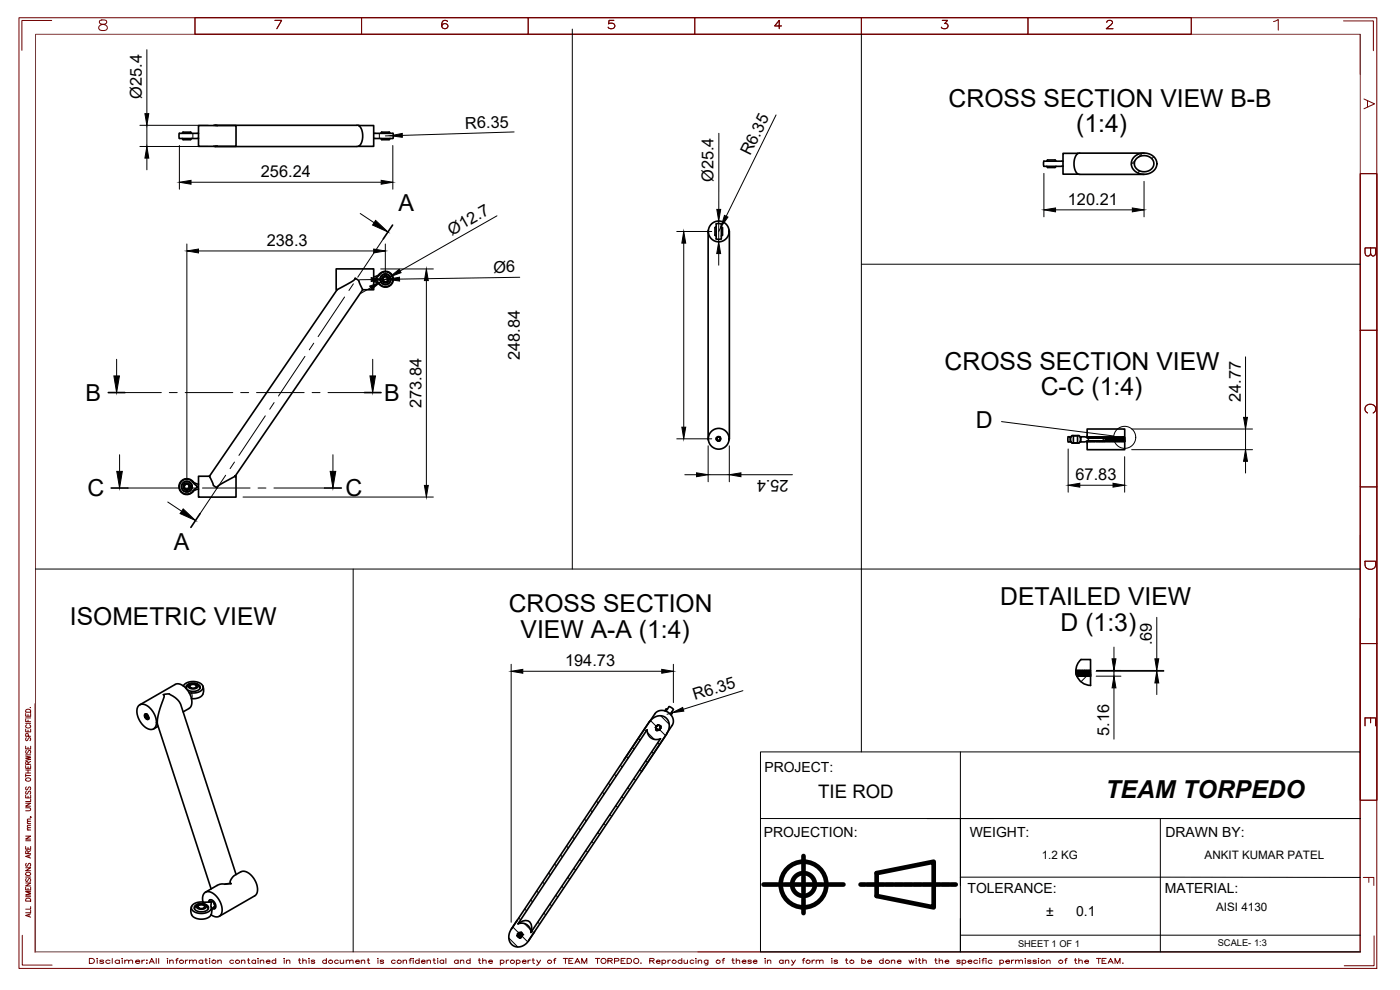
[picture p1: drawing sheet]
<svg xmlns="http://www.w3.org/2000/svg" width="420mm" height="297mm" viewBox="0 0 420 297" stroke-linecap="round" stroke-linejoin="round" font-family="sans-serif">
<!-- layer: 1 -->
<g fill="none" stroke="#720000" stroke-width=".3">
<path d="M5.7 5.3h407.5v285.3h-407.5zM15.5 6.1h-8.9v9M30 6.1l-.2 .6a2.21 2.21 0 0 0 1.9 .8 .85 .85 0 0 1 .5 .7 .85 .85 0 0 1-.4 .8 1.76 1.76 0 0 1-2.2-.4 1.08 1.08 0 0 1 1.1-1.2l1.1-.4 .2-.6a1.63 1.63 0 0 0-2-.3zM58.5 5.3h50v5h-50zM82.5 6.1h2l-1.4 2.5M108.5 5.3h50v5h-50M134.3 6.5a.96 .96 0 0 0-1.6 .1 1.36 1.36 0 0 0 .7 2 .8 .8 0 0 0 .9-.3 .8 .8 0 0 0 0-.9 1 1 0 0 0-1.7 .4M158.5 5.3h50v5h-50M184.2 6.1h-1.4l-.2 1.1a.98 .98 0 0 1 1.5-.1 .98 .98 0 0 1 0 1.4l-.4 .1a.93 .93 0 0 1-1.2-.5M208.5 5.3h50v5h-50M234.5 7.8h-2l1.4-1.7v2.5M258.5 5.3h50v5h-50"/>
<path d="M282.8 6.1h1.6l-.9 1a.8 .8 0 0 1 1 .7 .8 .8 0 0 1-.8 .8 .93 .93 0 0 1-1.2-.5M308.5 5.3h49v5h-49M332.1 6.7l.6-.6 .9 .1a.5 .5 0 0 1 .1 .9l-1.7 1.5h2M382.2 6.5l1.4-.6v3.1M403.2 6.3h9v8.9M408.2 10.3v12.1M408.2 52.1h5v47h-5zM408.2 99.1v47h5v-47M408.2 146.1v47h5v-47M408.2 160.6v125v-99.9M408.2 193.1v47h5v-47M7.7 218.8v.8h1.5v-.8"/>
<path d="M7.7 215.7v.8h1.5M7.7 214.1v.8h1.5v-.8M7.7 217h1.5M7.7 215.4h1.5M7.8 213a.81 .81 0 0 1 .9-.2 .81 .81 0 0 1 .5 .9h-1.5zM8.1 217.5a.49 .49 0 0 0-.4 .6 .49 .49 0 0 0 .6 .3h.3a.49 .49 0 0 0 .6-.3 .49 .49 0 0 0-.4-.6M8.4 214.4v.5M8.4 216v.5M8.4 219.1v.5M9.1 212.3h.1M10.5 211.2v74.5M7.7 238.6v.8h1.5v-.8"/>
<path d="M7.7 229.7v.8h1.5v-.8M7.7 226.9l1.5 .3-1.5 .3 1.5 .3-1.5 .3M7.7 223.9v.8h1.5v-.8M7.7 232.7h1.5M7.7 232.2v.9M7.7 231.9h1.5M7.7 231h1.5M7.7 226.5h1.5M7.8 233.6a.74 .74 0 0 1 .9-.3 .74 .74 0 0 1 .4 .8 .74 .74 0 0 1-.8 .3 .74 .74 0 0 1-.5-.8zM7.9 237.4l-.2 .3 .2 .6 .4-.2 .5-.7 .4 .3-.2 .6M7.9 236.1l-.2 .3 .2 .6 .4-.1 .3-.7 .4-.1 .2 .3-.2 .6M7.9 225.2l-.2 .3 .2 .5 .4-.1 .3-.7 .5 .1-.1 .7"/>
<path d="M7.9 221.3l-.2 .4 .2 .5 .4-.1 .5-.8 .4 .4-.2 .5M8.4 229.3l-.1-.7-.5-.1-.1 .8h1.5M8.4 224.2v.5M8.4 230v.5M8.4 231v.9M8.4 238.9v.5M8.5 220.9l-.1-.7h-.6l-.1 .7h1.5M9.2 239.7v.8h-1.5M9.2 228.4l-.8 .5M7.7 254v.8h1.5v-.8M7.7 250.9h1.5l-1.5 .9h1.5M7.7 242.4h1.1l.4 .4-.2 .4-1.3 .1"/>
<path d="M7.7 241h1.5l-1.5 .9h1.5M7.7 252.3h1.5M7.9 259l-.2 .4 .2 .5 .4-.1 .3-.7 .4-.1 .2 .4-.2 .5M8.2 249h1M8.2 247.1h1M8.4 256.1l-.1-.7-.5-.1-.1 .8h1.5M8.4 254.3v.5M8.7 256.6v.7M9.1 245.1l.4 .1M9.2 256.4l-1.5 .5 1.5 .6M9.2 248.3l-.9 .1-.1 .3 .3 .3M9.2 247.6l-.9 .1-.1 .3 .3 .3"/>
<path d="M9.2 246.4l-.9 .1-.1 .3 .3 .3M9.2 245.7l-.9 .1-.1 .3 .3 .3M9.2 255.2l-.8 .5M7.7 266.2v.8h1.5v-.8M7.7 264.9h1.5l-1.5 .9h1.5M7.7 260.4h1.5l-1.5 .9h1.5M7.7 269h1.5M7.7 263.2h1.5M7.8 269.7a.81 .81 0 0 1 .9-.2 .81 .81 0 0 1 .5 .9h-1.5zM7.8 262a.75 .75 0 0 1 .9-.3 .75 .75 0 0 1 .4 .8 .75 .75 0 0 1-.9 .3 .75 .75 0 0 1-.4-.8zM7.9 263.6l-.2 .3 .2 .6 .4-.1 .5-.8 .4 .3-.2 .6M8.4 266.5v.5"/>
<path d="M8.7 274.4v.6M9.2 274.2l-1.5 .5 1.5 .5M9.2 273.1v.8h-1.5M9.2 272v.8h-1.5M9.2 267.5h-1.5l1.5 .5-1.5 .5h1.5M6.7 280.6v9h8.9M46.9 287.6v1.5M47.6 287.6v1.5M50.2 287.6h.2zM50.3 288.1v1M50.9 288.3l.5-.2h.5l.1 1M50.9 288.1v1"/>
<path d="M52.7 288.1h.7M53.5 287.6l-.5 .3v1.2M55.6 288.1v1M56.4 288.1h-.5l-.3 .4M56.9 288.3l.5-.2h.4l.1 1M56.9 288.1v1M57.9 288.3l.5-.2h.5l.1 1M60.8 288.3a.6 .6 0 0 0-.9-.2 .6 .6 0 0 0 0 .9 .6 .6 0 0 0 .9-.1M60.8 288.1v1M61.5 288.1h.7M61.8 287.6v1.2l.5 .3M62.8 287.6h.2z"/>
<path d="M62.9 288.1v1M65.4 288.3l.4-.2h.5l.1 1M65.4 288.1v1M70.1 288.3a.56 .56 0 0 0-.9-.2 .56 .56 0 0 0 0 .9l.9-.1M72.5 288.3l.4-.2h.5l.1 1M72.5 288.1v1M74.3 288.1h.6M74.5 287.6v1.2l.5 .3M76.7 288.3a.56 .56 0 0 0-.8-.2 .56 .56 0 0 0 0 .9l.8-.1M76.7 288.1v1M77.4 287.6h.2zM77.5 288.1v1"/>
<path d="M78.1 288.3l.5-.2h.5l.1 1M78.1 288.1v1M79.9 288.5h1.1a.56 .56 0 0 0-.7-.5 .56 .56 0 0 0-.3 .8 .56 .56 0 0 0 .9 .2l.1-.1M82.8 288.3a.56 .56 0 0 0-.9-.2 .56 .56 0 0 0 0 .9l.9-.1M82.8 287.6v1.5M85.2 287.6h.2zM85.3 288.1v1M86 288.3l.4-.2h.5l.1 1M86 288.1v1M89.5 288.1h.7M89.8 287.6v1.2l.5 .3M90.9 288.3l.4-.2h.5l.1 1"/>
<path d="M90.9 287.6v1.5M92.7 287.6h.1zM92.8 288.1v1M94.5 288.3l-.4-.2h-.6v.3l.9 .2 .1 .3-.4 .2-.7-.2M97.9 288.3a.56 .56 0 0 0-.8-.2 .56 .56 0 0 0 0 .9l.8-.1M97.9 287.6v1.5M101.5 288.3a.56 .56 0 0 0-.8-.2 .56 .56 0 0 0 0 .9l.8-.1M102.1 288.1l.1 .9 .5 .1 .4-.3M103.1 288.1v1M103.9 288.3l.5-.2h.4l.1 1M103.9 288.1v1M104.9 288.3l.5-.2h.5l.1 1"/>
<path d="M106.7 288.5h1.2a.56 .56 0 0 0-.8-.5 .56 .56 0 0 0-.3 .9 .56 .56 0 0 0 .9 .1l.2-.1M108.4 288.3l.5-.2h.5l.1 1M108.4 288.1v1M110.2 288.1h.7M110.5 287.6v1.2l.5 .3M113.3 287.6h.2zM113.4 288.1v1M115.1 288.3l-.3-.2h-.6v.3l.8 .2 .1 .3-.3 .2-.7-.2M118.6 288.3a.56 .56 0 0 0-.8-.2 .56 .56 0 0 0 0 .9l.8-.1M121 288.3l.5-.2h.4l.1 1M121 288.1v1M122.8 288.1h.6"/>
<path d="M123.5 287.6l-.4 .3v1.2M123.9 287.6h.2zM124 288.1v1M125.8 288.3a.56 .56 0 0 0-.9-.2 .56 .56 0 0 0 0 .9l.9-.1M125.8 287.6v1.5M126.5 288.5h1.1a.56 .56 0 0 0-.7-.5 .56 .56 0 0 0-.3 .8 .56 .56 0 0 0 .8 .2l.2-.1M128.2 288.3l.4-.2h.5l.1 1M128.2 288.1v1M130 288.1h.6M130.2 287.6v1.2l.5 .3M131.3 287.6h.2zM131.4 288.1v1"/>
<path d="M133.2 288.3a.6 .6 0 0 0-1-.2 .6 .6 0 0 0 0 .9 .6 .6 0 0 0 1-.1M133.2 288.1v1M133.8 287.6v1.5M137.5 288.3a.56 .56 0 0 0-.8-.2 .56 .56 0 0 0 0 .9l.8-.1M137.5 288.1v1M138.2 288.3l.4-.2h.5l.1 1M138.2 288.1v1M141.1 288.3a.56 .56 0 0 0-.9-.2 .56 .56 0 0 0 0 .9l.9-.1M141.1 287.6v1.5M143.5 288.1h.7M143.8 287.6v1.2l.5 .3M144.9 288.3l.4-.2h.5l.1 1"/>
<path d="M144.9 287.6v1.5M146.7 288.5h1.1a.56 .56 0 0 0-.7-.5 .56 .56 0 0 0-.3 .8 .56 .56 0 0 0 .8 .2l.2-.1M150.2 288.3a.56 .56 0 0 1 .8-.2 .56 .56 0 0 1 0 .9l-.8-.1M150.2 288.1v1.5M151.9 288.1v1M152.7 288.1h-.5l-.3 .4M155 288.3a.56 .56 0 0 1 .8-.2 .56 .56 0 0 1 0 .9l-.8-.1M155 288.1v1.5M156.8 288.5h1.1a.56 .56 0 0 0-.7-.5 .56 .56 0 0 0-.3 .8 .56 .56 0 0 0 .8 .2l.2-.1M158.5 288.1v1M159.2 288.1h-.5l-.2 .4M159.7 288.1h.6"/>
<path d="M160 287.6v1.2l.4 .3M161.1 288.1l.6 1 .5-1M161.7 289.1l-.4 .5h-.3M166.1 288.1h.7M166.9 287.6l-.5 .3v1.2M169 287.6h1.4M169.7 287.6v1.5M170.7 288.3h.8M172 287.6h-1.3v1.5h1.3M172.5 289.1l.8-1.5 .7 1.5M172.8 288.6h1M174.6 289.1v-1.5l.8 1.5 .7-1.5v1.5"/>
<path d="M178.7 287.6h1.3M179.3 287.6v1.5M182.4 288.3l1.2-.1 .2-.3-.5-.3h-.9v1.5M183.1 288.3l.7 .8M184.4 288.3h1.2l.1-.4-.4-.3h-.9v1.5M186.4 288.3h.8M187.6 287.6h-1.2v1.5h1.2M188.2 287.6h.7a.75 .75 0 0 1 .6 .7 .75 .75 0 0 1-.6 .8h-.7zM192.4 288.9v.1M195 288.3l1.1-.1 .2-.3-.5-.3h-.8v1.5M195.7 288.3l.6 .8M197 288.5h1.1a.56 .56 0 0 0-.7-.5 .56 .56 0 0 0-.3 .8 .56 .56 0 0 0 .8 .2l.2-.1"/>
<path d="M198.7 288.3a.56 .56 0 0 1 .8-.2 .56 .56 0 0 1 0 .9l-.8-.1M198.7 288.1v1.5M200.5 288.1v1M201.2 288.1h-.4l-.3 .4M204.6 288.3a.56 .56 0 0 0-.8-.2 .56 .56 0 0 0 0 .9l.8-.1M204.6 287.6v1.5M205.3 288.1l.1 .9 .5 .1 .4-.3M206.3 288.1v1M208.2 288.3a.56 .56 0 0 0-.8-.2 .56 .56 0 0 0 0 .9l.8-.1M208.8 287.6h.2zM208.9 288.1v1M209.4 285.6h198.8"/>
<path d="M209.5 288.3l.5-.2h.5l.1 1M209.5 288.1v1M212.5 288.1l-.1 1.3-.8 .1M212.5 288.3a.6 .6 0 0 0-1-.2 .6 .6 0 0 0 0 .9 .6 .6 0 0 0 1-.1M216.7 288.1h.7M217.5 287.6l-.5 .3v1.2M219.6 288.1h.7M219.9 287.6v1.2l.5 .3M221 288.3l.4-.2h.5l.1 1M221 287.6v1.5M222.7 288.5h1.2a.56 .56 0 0 0-.7-.5 .56 .56 0 0 0-.4 .8 .56 .56 0 0 0 .9 .2l.2-.1M225.5 288.3l-.4-.2h-.6v.3l.9 .2 .1 .3-.4 .2-.6-.2"/>
<path d="M226.1 288.5h1.1a.56 .56 0 0 0-.7-.5 .56 .56 0 0 0-.3 .8 .56 .56 0 0 0 .8 .2l.2-.1M229.6 287.6h.1zM229.6 288.1v1M230.3 288.3l.5-.2h.4l.1 1M230.3 288.1v1M235 288.3a.6 .6 0 0 0-.9-.2 .6 .6 0 0 0 0 .9 .6 .6 0 0 0 .9-.1M235 288.1v1M235.7 288.3l.5-.2h.4l.1 1M235.7 288.1v1M237.6 288.1l.5 1 .6-1M238.1 289.1l-.3 .5h-.3M240.8 288.1h.6"/>
<path d="M241.5 287.6l-.4 .3v1.2M243.7 288.1v1M244.5 288.1h-.5l-.3 .4M244.9 288.3l.5-.2h.5l.1 1M244.9 288.1v1M246 288.3l.4-.2h.5l.1 1M249.6 287.6h.2zM249.7 288.1v1M251.4 288.3l-.4-.2h-.6v.3l.9 .2 .1 .3-.4 .2-.7-.2M253.7 288.1h.7M254 287.6v1.2l.5 .3M258.6 288.3a.56 .56 0 0 1 .9-.2 .56 .56 0 0 1 0 .9l-.9-.1"/>
<path d="M258.6 287.6v1.5M260.4 288.5h1.2a.56 .56 0 0 0-.8-.5 .56 .56 0 0 0-.3 .8 .56 .56 0 0 0 .9 .2l.2-.1M265 288.3a.56 .56 0 0 0-.8-.2 .56 .56 0 0 0 0 .9l.8-.1M265 287.6v1.5M267.5 288.3l.5-.2h.4l.1 1M267.5 288.1v1M269.3 288.5h1.1a.56 .56 0 0 0-.7-.5 .56 .56 0 0 0-.3 .8 .56 .56 0 0 0 .8 .2l.2-.1M272.8 288.1l.4 1 .3-1 .4 1 .4-1M274.9 287.6h.2zM275 288.1v1M275.6 288.1h.7M275.9 287.6v1.2l.5 .3"/>
<path d="M276.9 288.3l.5-.2h.5l.1 1M276.9 287.6v1.5M280.5 288.1h.7M280.8 287.6v1.2l.5 .3M281.9 288.3l.4-.2h.5l.1 1M281.9 287.6v1.5M283.6 288.5h1.2a.56 .56 0 0 0-.8-.5 .56 .56 0 0 0-.3 .8 .56 .56 0 0 0 .9 .2l.2-.1M288.2 288.3l-.4-.2h-.6v.3l.9 .2 .1 .3-.4 .2-.7-.2M288.7 288.3a.56 .56 0 0 1 .9-.2 .56 .56 0 0 1 0 .9l-.9-.1M288.7 288.1v1.5M290.5 288.5h1.2a.56 .56 0 0 0-.8-.5 .56 .56 0 0 0-.3 .8 .56 .56 0 0 0 .9 .2l.2-.1M293.4 288.3a.56 .56 0 0 0-.9-.2 .56 .56 0 0 0 0 .9l.9-.1"/>
<path d="M293.9 287.6h.2zM294 288.1v1M294.7 288.1h.6M295.4 287.6l-.4 .3v1.2M295.8 287.6h.2zM295.9 288.1v1M297.7 288.3a.56 .56 0 0 0-.8-.2 .56 .56 0 0 0 0 .9l.8-.1M300.1 288.3a.56 .56 0 0 1 .8-.2 .56 .56 0 0 1 0 .9l-.8-.1M300.1 288.1v1.5M301.9 288.5h1.1a.56 .56 0 0 0-.7-.5 .56 .56 0 0 0-.3 .8 .56 .56 0 0 0 .8 .2l.2-.1M303.6 288.1v1M304.3 288.1h-.5l-.2 .4"/>
<path d="M304.8 288.3l.5-.2h.4l.1 1M304.8 288.1v1M305.8 288.3l.5-.2h.5l.1 1M307.6 287.6h.2zM307.7 288.1v1M309.4 288.3l-.4-.2h-.5v.3l.8 .2 .1 .3-.4 .2-.6-.2M311 288.3l-.4-.2h-.5v.3l.8 .2 .1 .3-.4 .2-.6-.2M311.6 287.6h.2zM311.7 288.1v1M314.1 288.3l.5-.2h.5l.1 1M314.1 288.1v1M319.5 288.1h.7"/>
<path d="M320.3 287.6l-.5 .3v1.2M322.4 288.1h.7M322.7 287.6v1.2l.5 .3M323.8 288.3l.4-.2h.5l.1 1M323.8 287.6v1.5M325.6 288.5h1.1a.56 .56 0 0 0-.7-.5 .56 .56 0 0 0-.3 .8 .56 .56 0 0 0 .8 .2l.2-.1M329.1 287.6h1.3M329.7 287.6v1.5M330.8 288.3h.7M332 287.6h-1.2v1.5h1.2M332.5 289.1l.8-1.5 .8 1.5M332.8 288.6h1"/>
<path d="M334.6 289.1v-1.5l.8 1.5 .7-1.5v1.5M337 288.9l.1 .1M412.4 280.8v9h-9"/>
<circle cx="54.5" cy="288.6" r=".57"/>
<circle cx="64.2" cy="288.6" r=".57"/>
<circle cx="71.3" cy="288.6" r=".57"/>
<circle cx="99.2" cy="288.6" r=".57"/>
<circle cx="119.8" cy="288.6" r=".57"/>
<circle cx="153.8" cy="288.6" r=".57"/>
<circle cx="164.9" cy="288.6" r=".57"/>
<circle cx="181.1" cy="288.3" r=".77"/>
<circle cx="190.9" cy="288.3" r=".77"/>
<circle cx="202.3" cy="288.6" r=".57"/>
<circle cx="215.5" cy="288.6" r=".57"/>
<circle cx="242.5" cy="288.6" r=".57"/>
<circle cx="255.7" cy="288.6" r=".57"/>
<circle cx="266.3" cy="288.6" r=".57"/>
<circle cx="313" cy="288.6" r=".57"/>
<circle cx="318.3" cy="288.6" r=".57"/>
</g>
<path d="M10.7 10.3h397.5v275.3h-397.5z" fill="none" stroke="#723939" stroke-width=".3"/>
<!-- layer: PDF_Section Lines -->
<path d="M112.7 66.1l3.7 3.5-4.6-2.1zM34.2 112.8h1.6l-.8 5zM111 112.8h1.7l-.8 5zM35 141.4h1.7l-.8 5zM55 152.7l3.7 3.5-4.7-2.1zM99.1 141.4h1.7l-.9 5z" fill="#000" stroke="#000" stroke-width=".3"/>
<!-- layer: PDF_FD_Dimensions -->
<g fill="#000" stroke="#000" stroke-width=".3">
<path d="M43.5 34.1h1.2l-.6 3.5zM44.1 43.9l.6 3.5h-1.2zM53.8 54.7l3.5-.6v1.2zM114.4 54.1l3.5 .6-3.5 .6zM117.2 40.7l3.5-.7v1.2zM56.1 75.3l3.5-.6v1.2zM112.2 74.7l3.4 .6-3.4 .6zM205.2 69.5l.6 3.4h-1.2zM215.7 72.6l.6 3.5h-1.2zM215.1 62.8h1.2l-.6 3.5zM217.4 64.6l1.1 .5-2.1 2.9zM313.3 63l3.5-.6v1.2z"/>
<path d="M339.8 62.4l3.5 .6-3.5 .6zM110.9 85.8l3.4-1.2-2.8 2.2zM111.4 83.3l3.5 .5-3.5 .7zM117 83l2.8-2.2 .6 1zM116.4 83.8l3.5-.6v1.1zM128 80.7l.5 3.5h-1.1zM204.6 128.2h1.2l-.6 3.5zM373.8 134.9l.6 3.5h-1.2zM373.2 125.2h1.2l-.6 3.5zM127.4 145.6h1.1l-.5 3.5zM209 141.9l3.5 .5-3.5 .6zM218.9 142.4l3.5-.5v1.1z"/>
<path d="M320.6 145.6l3.5-.6v1.2zM334 145l3.5 .6-3.5 .6zM333.7 197.7h1.2l-.6 3.5zM346.6 197.7h1.2l-.6 3.5zM153.4 201.4l3.5-.6v1.2zM198.6 200.8l3.5 .6-3.5 .6zM201.7 213.9l3.2-1.6 .3 1.1zM334.3 202.9l.6 3.5h-1.2zM347.2 201.4l.6 3.5h-1.2z"/>
</g>
<!-- layer: PDF_Visible -->
<g fill="none" stroke="#000" stroke-width=".5">
<path d="M57.5 40a2.46 2.46 0 0 0-2.2-.3h-.4l-.2 .3M59.6 37.7h11.2v6.2h-11.2zM64.1 37.6l1 .1M64.6 37.6h43.1M107.6 37.7h4.6v6.2h-4.6M107.7 37.7l.6 .6 .4 1 .1 1.9-.5 2.1-.6 .6h-.5M117.1 40a2.55 2.55 0 0 0-2.2-.3h-.4l-.2 .3M54.7 41.5l.2 .4M54.9 41.9h2.3M57.5 41.5l-.3 .4M59.6 40h-5.6a1.19 1.19 0 0 0 0 1.6h5.2M59.6 41.5h-.4"/>
<path d="M64.6 44h42.5M65.1 43.9h-1M112.2 40h4.7a.79 .79 0 0 1 1.1 .1 .79 .79 0 0 1 0 1l-.1 .5-5.7-.1M114.3 41.5l.2 .4M114.5 41.9h2.3M117.1 41.5l-.3 .4M313.3 48.4h5.3M313.3 48.3v1.6l5.8-.1M314.1 49.9a1.91 1.91 0 0 0 2 .4h.5M316.6 48h-1.1a1.13 1.13 0 0 0-1.4 .3M316.7 48l.2 .3M316.9 49.9l-.2 .3"/>
<path d="M318.7 48.4h.3M323.5 46l-.6 .6-.4 1.1-.2 1.9 .5 1.8 .7 .8 19.8 .1M323.6 46h-4.6v6.3h4.6M340.4 47.1l1-.7 1.3-.4h1.3l1.4 .4 1 .7 .6 1.1 .2 1.1-.3 1.1-.9 1-1.4 .7-1.5 .2-1.7-.5-1.3-1-.5-1.2 .1-1.4zM341 47.7l.8-.7 1-.3 2 .3 .7 .5 .6 .8 .2 .8-.2 1-.8 .8-1.1 .5-1.3 .1-.9-.3-.9-.6-.6-1v-1zM343.3 45.9l-19.8 .1M212.5 69.5v62.2M212.6 69.1v.7M214.5 70.6l.4 .2M214.6 68.3v2.3M214.9 68l-.4 .3M214.9 71.7h1.6"/>
<path d="M214.9 67.2h1.6M214.9 67.2v4.5M216.5 68l.3 .3M216.5 67.2v4.5M216.8 70.6l-.3 .2M216.8 68.3v2.3M218.8 69v.8M218.9 69.5v62.2M101.2 86.9l4.6-2.5 .6-.6 .2-.4 1.1 .8 1.1 2.7M112.2 83l1.1-.3a2.88 2.88 0 0 1 3.6-.9 2.4 2.4 0 0 1 .4 3.7 2.4 2.4 0 0 1-3.7-.5l-1.4-.5M113.8 82.5l-1.3 1.2 1.3 1.4M113.9 82.5a2.23 2.23 0 0 1 3.3-.4 2.23 2.23 0 0 1 0 3.3 2.23 2.23 0 0 1-3.3-.3"/>
<path d="M212.5 131.7l.1 .3M214.9 131.8l.4-.7 .4-.1 .4 .2a.63 .63 0 0 0-.8 0 .63 .63 0 0 0 0 .9 .63 .63 0 0 0 .8 0l-.6 .2-.5-.4M215.2 131.3l-.1 .6 .7 .3M215.8 132.3h-.3M216.1 131.2l.2 .4-.2 .5M218.9 131.6l-.1 .4M320.6 131v1.6h.6v-1.6h-.6M321.2 131h.3M321.2 132.6h.3M321.7 130.7l.4 .1v2.2a1.31 1.31 0 0 1-.4-2.3zM322.1 133h1.4M322.1 130.7h1.4"/>
<path d="M322.1 132.9h1.3M322.1 130.8h1.3M323.4 130.8l.1-.1a1.18 1.18 0 0 1 .8 1.1 1.18 1.18 0 0 1-.8 1.2zM324.1 131h.2M324.1 132.6h.2M324.3 131h1.2l.8 .3 .1-.1 .1 .2 .1-.2 .1 .2 .1-.2 .2 .2 .1-.2 .1 .2 .1-.2 .2 .2 .1-.2 .1 .2 .2-.2 .1 .2 .1-.2 .1 .2 .1-.2 .2 .2 .1-.2 .1 .2 .1-.2 .2 .2 .1-.2 .1 .2 .2-.2 .1 .2 .1-.2 .1 .2 .1-.2 .2 .2 .1-.2 .1 .2 .1-.2 .2 .2 .1-.2 .1 .2 .2-.2 .3 .2 .2-.2 .4 .4v.5l-.3 .3-.1-.2-.1 .2-.1-.2-.2 .2-.1-.2-.1 .2-.1-.2-.1 .2-.2-.2-.1 .2-.1-.2-.1 .2-.2-.2-.1 .2-.1-.2-.2 .2-.1-.2-.1 .2-.1-.2-.1 .2-.2-.2-.1 .2-.1-.2-.2 .2-.1-.2-.1 .2-.1-.2-.2 .2-.1-.2-.1 .2-.1-.2-.1 .2-.4-.2-.2 .2-.1-.2-.1 .2-.2-.2-.1 .2-.1-.2-.1 .2-.8 .2h-1.2zM326.3 128.7h11.2v2.5l-.8 .1-.1-.1-.2 .1-.1-.1-.1 .1-.1-.1-.2 .1-.1-.1-.1 .1-.1-.1-.2 .1-.1-.1-.1 .1-.1-.1-.2 .1-.1-.1-.1 .1-.1-.1-.2 .1-.1-.1-.1 .1-.1-.1-.2 .1-.1-.1-.1 .1-.1-.1-.2 .1-.1-.1-.1 .1-.1-.1-.2 .1-.1-.1-.1 .1-.1-.1-.2 .1-.1-.1-.2 .1v-.1l-.2 .1-.1-.1-.1 .1-.1-.1-.2 .1-.1-.1-.1 .1-.1-.1-.2 .1-.1-.1-.1 .1-.1-.1-.2 .1-.1-.1-.1 .1-.1-.1-.2 .1-.1-.1-.2 .1v-.1l-.2 .1-.1-.1-.1 .1-.1-.1-.2 .1-.1-.1-.1 .1-.2-.1-.1 .1-.1-.1-.2 .1v-.1l-.2 .1-.1-.1-.1 .1-.1-.1-.2 .1-.1-.1-.1 .1-.2-.1-.1 .1-.1-.1-.2 .1v-.1l-.2 .1zM326.3 132.4v.5M326.3 130.8v.4M326.3 132.3l.2 .2 .1-.2 .1 .2 .1-.2 .2 .2 .1-.2 .1 .2 .1-.2 .2 .2 .1-.2 .1 .2 .1-.2 .2 .2 .1-.2 .1 .2 .1-.2 .2 .2 .1-.2 .1 .2 .1-.2 .2 .2 .1-.2 .1 .2 .1-.2 .2 .2 .1-.2 .1 .2 .1-.2 .2 .2 .1-.2 .1 .2 .1-.2 .2 .2 .1-.2 .1 .2 .1-.2 .2 .2 .1-.2 .1 .2 .1-.2 .2 .2 .1-.2 .1 .2 .1-.2 .2 .2 .1-.2 .1 .2 .1-.2 .2 .2 .1-.2 .1 .2 .1-.2 .2 .2 .1-.2 .1 .2 .1-.2 .2 .2 .1-.2 .1 .2 .1-.2 .2 .2 .1-.2 .1 .2 .1-.2 .2 .2 .1-.2 .1 .2 .1-.2 .2 .2 .1-.2 .1 .2 .1-.2 .2 .2 .1-.2 .1 .2 .2-.2 .1 .2 .1-.2 .1 .2 .1-.2 .2 .2 .9-.2 .1 2.6h-11.2zM326.3 131.2v.1M326.4 132.2v.1"/>
<path d="M326.5 132.4v.1M326.5 131.3v.1M326.6 131.2l-.1 .1M326.6 131.2h.1M326.7 132.2l-.1 .1M326.7 132.4v.1M326.7 131.3v.1M326.8 131.2v.1M326.9 132.2v.1M327 131.3v.1M327 132.4v.1M327.1 131.2l-.1 .1"/>
<path d="M327.2 132.2v.1M327.2 131.3v.1M327.2 132.4v.1M327.3 131.2v.1M327.3 131.2h.1M327.4 132.2v.1M327.5 131.3v.1M327.5 132.4h.1M327.6 131.2v.1M327.7 132.2v.1M327.7 131.3v.1M327.7 132.4h.1"/>
<path d="M327.8 131.2v.1M327.9 132.2v.1M328 132.4v.1M328 131.3v.1M328.1 131.2l-.1 .1M328.2 132.2l-.1 .1M328.2 131.3v.1M328.2 132.4v.1M328.3 131.2v.1M328.4 132.2v.1M328.5 131.3v.1M328.5 132.4v.1"/>
<path d="M328.6 131.2l-.1 .1M328.7 132.2v.1M328.7 131.3v.1M328.7 132.4h.1M328.8 131.2v.1M328.8 131.2h.1M328.9 132.2v.1M329 131.3v.1M329 132.4h.1M329.1 131.2v.1M329.2 132.2v.1M329.2 131.3v.1"/>
<path d="M329.2 132.4h.1M329.3 131.2v.1M329.4 132.2v.1M329.5 132.4v.1M329.5 131.3v.1M329.6 131.2l-.1 .1M329.7 132.2l-.1 .1M329.7 131.3v.1M329.7 132.4v.1M329.8 131.2v.1M329.9 132.2v.1M330 131.3v.1"/>
<path d="M330 132.4v.1M330.1 131.2v.1M330.2 132.2v.1M330.2 131.3v.1M330.2 132.4v.1M330.3 132.4l-.1 .1M330.3 131.2v.1M330.3 131.2h.1M330.4 132.2v.1M330.5 131.3v.1M330.5 132.4h.1M330.6 131.2v.1"/>
<path d="M330.7 132.2v.1M330.7 131.3v.1M330.7 132.4v.1M330.8 131.2v.1M330.9 132.2v.1M331 132.4v.1M331 131.3v.1M331.1 131.2l-.1 .1M331.2 132.2v.1M331.2 131.3v.1M331.2 132.4v.1M331.3 131.2v.1"/>
<path d="M331.4 132.2v.1M331.5 131.3v.1M331.5 132.4v.1M331.6 131.2v.1M331.7 131.3v.1M331.7 132.2v.1M331.7 131.3v.2M331.7 132.1v.4M331.8 131.2v.5M331.8 131.2l-.1 1.3M331.9 131.3l-.1 1M332 131.3l-.1 1"/>
<path d="M332.1 131.2l-.1 1.3zM332.1 131.3v1M332.2 131.3v1M332.3 131.2l-.1 1.3 .1-1.3M332.4 131.3v1l.1-1M332.5 132.5l.1-1.3-.1 1.3M332.7 131.3l-.1 1M332.7 131.3v1M332.8 131.2l-.1 1.3zM332.9 131.3l-.1 1M333 131.3l-.1 1M333 132.5l.1-1.3-.1 1.3"/>
<path d="M333.1 132.3l.1-1v1M333.3 131.2l-.1 1.3M333.4 131.3l-.1 1M333.5 131.3l-.1 1M333.6 131.2l-.1 1.3zM333.7 131.3l-.1 1M333.7 131.3v1M333.8 131.2l-.1 1.3 .1-1.3M333.9 131.3v1l.1-1M334.1 131.2l-.1 1.3M334.2 131.3l-.1 1M334.2 131.3v1"/>
<path d="M334.3 131.2l-.1 1.3zM334.4 131.3l-.1 1M334.5 131.3l-.1 1M334.6 131.2l-.1 1.3M334.6 132.3l.1-1v1M334.7 132.5l.1-1.3v1.3M334.9 131.3l-.1 1M335 131.3l-.1 1M335.1 131.2l-.1 1.3zM335.2 131.3l-.1 1M335.2 131.3v1M335.3 131.2l-.1 1.3 .1-1.3"/>
<path d="M335.4 131.3v1l.1-1M335.6 131.2l-.1 1.3M335.7 131.3l-.1 1M335.7 131.3v1M335.8 131.2l-.1 1.3M335.9 131.3v1M336 131.3l-.1 1M336.1 131.2l-.1 1.3M336.1 132.3l.1-1v1M336.2 132.5l.1-1.3v1.3M336.4 131.3l-.1 1M336.5 131.3l-.1 1"/>
<path d="M336.6 131.2l-.1 1.3zM336.7 131.3l-.1 1M336.7 131.3v1M336.8 131.2l-.1 1.3 .1-1.3M336.9 131.3v1l.1-1M337.1 131.2l-.1 1.3 .1-1.3M337.2 131.3l-.1 1M337.2 131.3v1M337.3 131.2l-.1 1.3zM337.4 131.3v1M337.5 131.3l-.1 1M337.5 131.2v1.3v-.9"/>
<path d="M337.5 132v.4M57.9 144.7a2.23 2.23 0 0 0-3.4-.1 2.23 2.23 0 0 0 .5 3.4 2.23 2.23 0 0 0 3.2-1.1l1-.9-1.3-1.3M59.6 145.3l-1.1-.3a2.68 2.68 0 0 0-4.4-.4 2.41 2.41 0 0 0 .7 3.4 2.41 2.41 0 0 0 3.4-.7l1.4-.5M62.9 142.9h-3.3v6.3h11.2v-6.3l-5 2.6-.7 .9-1.1-.8-1.1-2.7 38.3-56h-.3v-6.2h11.3v6.2h-3.4l-38.2 56M41.5 211.8l1.1-.5 1 .2 1.2 .7 1.1 1.3 .8 1.6 .3 1.5-.2 1.2-.6 .8-1 .3-1-.3-1.1-.8-.8-1-.7-1.2-.5-1.5v-1.4zM43.6 215.2l.2 .3M43.6 215.3l.4 .5h.5M43.7 214.3l-.2 .3 .1 .7 .4 .5h.4M43.8 214.3v.9l.7 .5M43.8 214.2l-.4 .3 .2 .8v-.9l.3-.1 .4 .2M43.8 214.3v.8l.7 .6M43.8 215l.2 .4"/>
<path d="M43.8 214.2l.4 .2M43.9 214.3a1.23 1.23 0 0 0 .7 1.3M44 214.3l.1 .8 .5 .5M44.1 214.9l.2 .4M44.1 214.4l.6 1M44.3 214.8l.2 .3M44.4 215.7h.1M44.6 215.3l-.4-.9 .4 .8-.2 .6M47.5 217.9l-1.4 .8M49 208.4l.3 .3-.1 .5-1.6 4.9-.4 3.1 16.2 49.5M49 208.4a3.8 3.8 0 0 1 3.8 1.1l.8 .8 .6 1.1 16.7 51M52.5 205.4l-10.6 6.1"/>
<path d="M52.6 205.4l.8-.2 1.1 .3 1.1 .8 1.1 1.5 .6 1.3 .3 1.4-.2 1.3-.7 .8M55 205.8l1-.9 2-.4 1.6 .3 1.2 .9 .1 .9-.9 .9-1.5 .4h-1.7M55.1 205.8h-.1M56.7 205.4l.7-.4h1.1l.7 .4 .2 .5-.6 .6-1.3 .2-1-.6zM56.7 212.6l-1.7 1M56.9 205.2l-.6 .6-.4 .8M57 205.5l.5-.2h.8l.6 .2 .1 .4-.4 .5-1 .1-.7-.4zM57.2 206.3l-.2-.3v-.3l.9-.4 1 .4v.3l-.2 .3M57.4 209.6h.1M57.7 205l-1.6 .6-.3 .6 .2 .5M58.2 205l1.1 .2 .6 .5 .2 .6-.4 .6-.8 .4-1.1 .1-.9-.1-.8-.5M59 205.2l.6 .6 .4 .8"/>
<path d="M60.9 205.8a2.35 2.35 0 0 1-1 3.4l-1.2 .4h-1.2M194.9 216.5l-41.6 62.5-.5 1.3-.1 1.4 .4 1.1 .9 .9 1.3 .4 1.2-.1 1.2-.7 .8-.9 41.7-62.4M194.9 216.5h.1M195 216.5l-7.8 11.6M195 216.5l2-2.8 1.2-.5h.9l1.5 .6 1.2 1.3 .3 1.4-.4 1.1M195 216.5l1-1 1.1-.6 1.3-.1 1.2 .4 .9 .9 .4 1.3-.2 1.5-.5 1.1M196.7 218.3l.1 .3M196.8 218.2h.1M196.8 218.8l.4 .4M196.8 218.5l.4 .5 .5 .1M196.9 218.5v.3M196.9 218.2l-.2 .1"/>
<path d="M196.9 218.8l.3 .4-.4-.3M196.9 218.8h-.1M196.9 217.8l.1 .2M197 218.1v.5M197 217.8h.1M197 218.6l.8 .3M197 218.6l.4 .3M197 218v.1M197.1 217.7l-.1 .1M197.2 219h.3M197.3 218.9h.5l-.1 .2M197.3 217.7l.2-.2-.1 .2h-.4"/>
<path d="M197.4 217.7l-.4 .1M197.5 217.7h-.1M197.8 219.1h.1M197.8 218.9l-.1 .1M197.9 218.8h.1M197.9 218.8h-.1M197.9 218.8l-.1 .1M198.1 218.5l.2-.1-.2 .1v.3M198.1 218.1l.2 .3M198.1 218.5v.3l-.3 .1M198.1 218l.1 .1M198.1 218.8h.1"/>
<path d="M198.2 218.8h-.1M198.2 218.1l.1-.2-.2 .1 .2 .4M198.2 218.1v.1M198.2 217.8l-.8-.3 .9 .5M198.3 217.8v.1M198.3 218.4h.1M198.3 217.9v.1M199.9 213.4l.8-1.3a1.14 1.14 0 0 1 1.3 .9l-.8 1.3M199.9 212.8l-.4 .5M200.3 212.7h-.4M201.6 213.6l.2 .4-.4 .5M201.7 217.7l-9.2 13.9"/>
<path d="M322.9 201.4l.3-1.7 1.2-1.8h2.9l-.1 3.5-.2-.2-.1 .2-.2-.2-.2 .2-.1-.2-.2 .2-.2-.2-.1 .2-.2-.2-.2 .2-.2-.2-.1 .2-.2-.2-.1 .2-.2-.2-.2 .2-.2-.2-.1 .2-.2-.2-.1 .2-.2-.2-.2 .2-.1-.2-.3 .2-.1-.2-.1 .2 .3 1.5 .2-.2 .1 .2 .2-.2 .2 .2 .1-.2 .2 .2 .1-.2 .2 .2 .2-.2 .2 .2 .1-.2 .2 .2 .2-.2 .2 .2 .1-.2 .2 .2 .1-.2 .2 .2 .2-.2 .1 .2 .2-.2 .2 .2 .1-.2 .3 .1v2.9l-2-.5-1.1-.8-1.1-1.8 .1-1.2M322.9 202l.1-.8v.9M323.1 201.4l-.1 1.1M323.3 201.2l-.1 1.7 .2-1.7M323.4 201.4v1.3M323.5 202.9l.1-1.7v1.7M323.6 201.4l-.2 1.3M323.8 201.4l-.1 1.3M323.9 201.4l-.1 1.3M324 201.2l-.1 1.7zM324.1 201.4l-.1 1.3M324.2 201.4l-.1 1.3"/>
<path d="M324.2 202.9l.1-1.7-.1 1.7M324.5 201.4l-.1 1.3M324.5 201.4v1.3M324.6 201.2l-.1 1.7 .2-1.7M324.8 201.4l-.1 1.3M324.9 201.4l-.1 1.3M325 201.2l-.1 1.7 .1-1.7M325.1 201.4l-.1 1.3M325.2 201.4l-.1 1.3M325.3 201.2l-.1 1.7zM325.4 201.4v1.3M325.5 201.4l-.1 1.3"/>
<path d="M325.7 201.2l-.1 1.7 .1-1.7M325.8 201.4l-.1 1.3M325.9 202.9l.1-1.7-.1 1.7M325.9 201.4l-.1 1.3M326.1 201.4l-.1 1.3M326.2 201.4l-.1 1.3M326.3 201.2l-.1 1.7 .2-1.7M326.4 201.4v1.3M326.5 202.9l.2-1.7-.1 1.7M326.6 201.4l-.2 1.3M326.8 201.4l-.1 1.3M326.9 201.4l-.1 1.3"/>
<path d="M327 201.2l-.1 1.7 .1-1.7M327.1 201.4l-.1 1.3M327.2 201.4l-.1 1.3M327.3 201.2l-.1 1.7M327.3 201.8l-.1 1.1M327.3 202.3v.5M57.5 271.9a2.39 2.39 0 0 0 .7 3.3l1.2 .5 1.7 .1 1.4-.5 .8-.8M59.1 271.5l.8-.3h1.1l.7 .3 .2 .6-.6 .6-1.4 .1-.9-.5zM59.4 271.4l-.7 .5-.3 .8M59.5 271.6l1.3-.2 .5 .2 .2 .4-.5 .5-1 .1-.6-.4zM59.7 272.4l-.3-.2 .1-.4 .9-.3 1 .3v.4l-.2 .2M60.2 271.1l-1 .2-.8 .6-.1 .6 .6 .7 1.7 .4 1.2-.3 .6-.4 .2-.7-.3-.5-1.6-.6"/>
<path d="M60.9 270.7h2.4l.1 1.4M60.9 270.6l-1.7 .2-1.2 .5-.6 .9 .3 .9 1.5 .8 2.1 .1 1.6-.7 .5-.6v-.6M60.9 270.7v-2l.5-.8 .7-.4 .9 .1 .9 .4 1.7 1.8 1 2.3 .1 1.1-.2 .9-.6 .8-.7 .2-.8-.1-1.1-.5M61.5 271.4l.6 .5 .4 .8M62.7 270.6l.1-.5 .5-.1 .7 .3 .5 .6 .2 1.4-.3 .3h-.6M63 270l-.3 .6M63.6 272.7l-.3 1.8M63.8 272.5l.7 .1M63.8 270.6l-.5-.2-.7 .3M64.3 271.1l.1 .9-.8 .9M64.3 271.2l.1 .7M64.4 271.9l-.1 .2"/>
<path d="M65.2 265.7l-3.6 2M67.5 265.3l-.9-.1-1.4 .5M67.6 265.3l1.7-.2zM69.3 265.1l-.2-.3v-.5l1.2-1.6 2.4-1.3 1.5 .3 1.8 1.6 1 2 .2 2.3-.3 .8-.5 .4M76.4 268.8l-10.6 6.1M155.3 276.1l-1.9 2.7M155.5 277.2l.6-.5a2.1 2.1 0 0 1 2.7-.2 2.1 2.1 0 0 1 .7 2.6l-.2 .7M155.5 277.2l38.7-58.2 .4 1.5 .9 1 1.3 .4 1.4-.3-38.9 58.2M155.5 277.2l1.4-.2 1.2 .4 .9 1 .4 1.4M155.7 280l.2 .6 .7 .1M155.7 279.8l.3 .1h-.4M155.7 279.9l.3 .6 .6 .1-.6-.1z"/>
<path d="M155.8 279.9l.5 .6h.4l-.1-.3a.27 .27 0 0 1 0 .4 .27 .27 0 0 1-.4-.1zM156 279.9l.6 .3M156.3 279.9l.2 .2M156.3 279.7l.3 .2zM156.3 279.8h.1M156.4 279.9l.1 .1M160.4 279.5l-1.8 2.8M155.2 280.7l.9 .7-.9-.7M155.3 280.2l.2-.1-.1 .5 .3 .4h.7l.1 .2-.9-.1zM155.4 280.2h-.1M155.4 280.5v.1M155.5 280.1v.5l.3 .3 .5 .1 .3-.3 .1 .2-.5 .2-.4-.1-.3-.3v-.5"/>
<path d="M155.5 280.1l.3 .7 .5 .2 .3-.2M155.7 280l-.1 .1M156.1 281.4h-.1M156.2 281.2h-.1M156.5 281.2h.1M156.5 280.9v.1M156.6 280.8l-.7-.1-.3-.6 .3 .7h.7M156.7 280.2h.1M156.7 280.3l-.7-.4 .3 .3 .4 .1M156.7 280.5v.1M156.7 280.4l-.5-.1-.3-.4 .2 .4 .6 .1M156.8 280.4v.1"/>
<circle cx="215.7" cy="69.4" r="3.1"/>
<circle cx="115.7" cy="83.8" r="1.59"/>
<circle cx="115.7" cy="83.8" r="1.11"/>
<circle cx="115.7" cy="83.8" r=".81"/>
<circle cx="115.7" cy="83.8" r=".75"/>
<circle cx="215.7" cy="131.6" r="3.1"/>
<circle cx="215.7" cy="131.6" r=".5"/>
<circle cx="56.1" cy="146" r="1.59"/>
<circle cx="56.1" cy="146" r="1.11"/>
<circle cx="56.1" cy="146" r=".81"/>
<circle cx="56.1" cy="146" r=".75"/>
</g>
<!-- layer: PDF_Visible Narrow -->
<path d="M57.9 40v1.6M113.8 40v1.6M57.5 207.9l.2 1-.2 .7M63.4 272.1l.2 .6M63.7 270.5l.5 .5" fill="none" stroke="#000" stroke-width=".3"/>
<!-- layer: PDF_Visible -->
<g fill="#000">
<circle cx="327.2" cy="131.3" r=".25"/>
<circle cx="328.6" cy="132.3" r=".25"/>
<circle cx="328.9" cy="131.3" r=".25"/>
<circle cx="329.4" cy="131.3" r=".25"/>
<circle cx="330.3" cy="132.3" r=".25"/>
<circle cx="330.7" cy="131.3" r=".25"/>
<circle cx="331.1" cy="132.3" r=".25"/>
<circle cx="43.5" cy="214.6" r=".25"/>
<circle cx="43.7" cy="214.4" r=".25"/>
<circle cx="44.3" cy="215.7" r=".25"/>
<circle cx="197" cy="217.8" r=".25"/>
<circle cx="197.1" cy="219.1" r=".25"/>
<circle cx="155.7" cy="279.8" r=".25"/>
<circle cx="156" cy="281.4" r=".25"/>
<circle cx="156.7" cy="280.3" r=".25"/>
<circle cx="156.8" cy="280.4" r=".25"/>
</g>
<!-- layer: PDF_Hatching -->
<g fill="none" stroke="#000" stroke-width=".3">
<path d="M340.6 48.2l-1.1 1.1M342 51.3l-.6 .6M342.8 46l-1.1 1.1M346.2 47l-.5 .6M321.4 132.4l.5 .6M327.2 131.3l-1.2 1.2M331.6 131.3l-.9 1M193.4 218.8l.5 .6M194.3 219.7l2.1 2.2M195.2 216.2l1.7 1.7M197.2 217.7l-.2 .2M197.9 218.9l1.8 1.8"/>
<path d="M198.3 214.8l2.5 2.5M326.2 202.8l-1.8 1.8M180.8 237.7l.5 .5M182.6 235l.5 .5M184.4 232.3l.5 .5M186.2 229.6l.5 .6M186.6 239l.6 .6M188 226.9l.5 .5M188.4 236.3l.6 .6M189.8 224.2l.5 .6M190.2 233.6l.6 .6M191.6 221.5l.5 .6"/>
<path d="M192 231l.6 .5M193.8 228.2l.6 .6M195.6 225.6l.6 .5M197.4 222.9l.5 .5M166.4 259.3l.6 .5M168.2 256.5l.6 .6M170 253.9l.6 .5M171.8 251.2l.6 .5M173.6 248.5l.5 .5M174 257.9l.6 .5M175.4 245.8l.5 .5M175.8 255.2l.6 .5"/>
<path d="M177.2 243.1l.5 .5M177.6 252.5l.6 .5M179 240.4l.5 .5M179.4 249.8l.6 .5M181.2 247.1l.6 .5M183 244.4l.6 .5M184.8 241.7l.6 .6M153.9 278.1l1.7 1.8M155.7 275.4l.5 .6M157.3 277.1l1.9 1.8M157.5 272.7l.5 .6M159.3 270.1l.5 .5"/>
<path d="M159.6 279.4l.6 .5M161.1 267.3l.5 .6M161.4 276.7l.6 .5M162.8 264.7l.6 .5M163.2 274l.6 .5M164.6 261.9l.6 .6M165 271.3l.6 .6M166.8 268.6l.6 .6M168.6 265.9l.6 .6M170.4 263.2l.6 .6M172.2 260.5l.6 .6M152.7 281.4l2.7 2.7"/>
<path d="M156.7 280.9l1.7 1.7"/>
</g>
<!-- layer: PDF_Section Lines -->
<path d="M117.8 67.5l-2.8 4.2M32.5 117.8h5M109.4 117.8h5M33.4 146.4h5M60.1 154.1l-2.8 4.1M97.4 146.4h5" fill="none" stroke="#000" stroke-width=".5"/>
<g fill="none" stroke="#000" stroke-width=".3">
<path d="M108.1 64.1l4.2 2.7M115 71.7l-7.6 11.5M103.4 89.1l-7.9 11.9M106.1 85.2l-1.4 2M35 107.8v5M37.5 117.8h10.9M50.8 117.8h2.4M55.6 117.8h14.3M72.2 117.8h2.4M77 117.8h14.3M91.5 106.9l-7.9 11.9M93.7 117.8h2.3"/>
<path d="M94.2 103l-1.4 2M98.4 117.8h11M111.9 107.8v5M35.9 136.4v5M70.4 138.6l-1.3 2M79.6 124.8l-7.9 11.8M82.3 120.8l-1.3 2M99.9 136.4v5M38.4 146.4h15.2M50.3 150.6l4.2 2.8M56 146.4h2.4M60.8 146.4h14.2"/>
<path d="M67.7 142.6l-7.6 11.5M77.4 146.4h2.4M82.2 146.4h15.2"/>
</g>
<!-- layer: PDF_FD_Dimensions -->
<g fill="none" stroke="#000" stroke-width=".3">
<path d="M44.1 14.9v19.2M42 37.6h20.5M44.1 37.6v6.3M154.3 39.6l-33.6 1M215.7 40v22.8M232.9 34.5l-15 30.4M42 43.9h20.5M44.1 47.4v3.6M53.8 43.7v13.1M57.3 54.7h57.1M117.2 40.7l-1.6 .1M117.9 43.7v13.1"/>
<path d="M313.3 52v13.1M343.3 54.4v10.7M56.1 73.2v70.7M59.6 75.3h52.6M115.6 73.2v8.5M149.2 64.8l-29.1 16.5M203.1 69.5h10.5M205.2 72.9v55.3M215.7 66.3v6.3M215.7 76.1v3.5M216.4 68l-.7 1.5M316.8 63h23"/>
<path d="M111.2 86.3l-3 1.8M111.4 83.9h-3.5M114.2 80.7h15.9M116.4 83.8h-1.5M117 83l-2.7 1.6M128 84.2v61.4M156 83.2l-36.1 .5M373.8 107.1v18.1M203.1 131.7h10.5M212.5 133.8v10.8M218.9 133.8v10.8M320.6 134.7v13"/>
<path d="M337.5 137v10.7M339.6 134.9h36.3M339.6 128.7h36.3M373.8 128.7v6.2M373.8 138.4v3.5M72.9 149.1h57.2M205.5 142.4h3.5M212.5 142.4h6.4M222.4 142.4h15.4M324.1 145.6h9.9M153.4 199.3v77.4M202.1 199.3v11.5"/>
<path d="M334.3 194.2v3.5M347.2 185.2v12.5M156.9 201.4h41.7M201.7 213.9l-1.5 .4M223 207.2l-17.9 5.6M329 201.4h20.3M329 202.9h7.4M329.1 201.2h20.2M334.3 201.2v1.7M334.3 206.4v15.4M347.2 201.2v.2M347.2 204.9v3.5"/>
</g>
<!-- layer: PDF_Detail Boundary -->
<g fill="none" stroke="#000" stroke-width=".3">
<path d="M300.6 126.5l33.6 4.3"/>
<circle cx="337.5" cy="131.2" r="3.3"/>
</g>
<!-- layer: 0 -->
<path d="M171.8 8.7v162M258.5 10.3v215.3M258.5 79.3h149.7M10.7 170.7h397.5M106 170.7v114.9M288.2 225.6v20h-10h20M408.2 225.6h-180v60h180M228.2 245.6h180h-120M348.2 245.6v40M288.2 265.6v-20v40v-10M288.2 263.2l120 .1M288.2 280.6h120" fill="none" stroke="#000" stroke-width=".3"/>
<g fill="none" stroke="#000" stroke-width="1.4">
<path d="M241.1 256.8v4.1M229.2 265.4h4.1M233.8 265.4h1.1M235.5 265.4h4.5M240.6 265.4h1.1M241.1 261.5v1.1M241.1 263.2v4.4M241.1 268.2v1.1M241.1 269.9v4.1M242.3 265.4h4.5M247.3 265.4h1.2M249 265.4h4.1"/>
<path d="M258.3 265.4h1.3M260.2 265.4h2.2M263 265.4h2.2M263.1 262l17.1-3.5v13.8l-17.1-3.5zM265.8 265.4h2.3M268.6 265.4h2.3M271.4 265.4h2.3M274.2 265.4h2.3M277.1 265.4h2.2M279.9 265.4h2.2M282.7 265.4h2.2M285.5 265.4h1.3"/>
<circle cx="241.1" cy="265.4" r="6.9"/>
<circle cx="241.1" cy="265.4" r="3.4"/>
</g>
<g font-size="7.4">
<text x="284.7" y="32">CROSS SECTION VIEW B-B</text>
<text x="323" y="39.7">(1:4)</text>
<text x="283.5" y="110.9">CROSS SECTION VIEW</text>
<text x="312.3" y="118.7">C-C (1:4)</text>
<text x="152.7" y="183.7">CROSS SECTION</text>
<text x="300.2" y="181.6">DETAILED VIEW</text>
<text x="21" y="187.4">ISOMETRIC VIEW</text>
<text x="156.2" y="191.4">VIEW A-A (1:4)</text>
<text x="318.3" y="189.3">D (1:3)</text>
<text x="331.7" y="239.4">TEAM TORPEDO</text>
</g>
<g font-size="7">
<text x="119.6" y="63.2">A</text>
<text x="25.7" y="120.3">B</text>
<text x="115.3" y="120.3">B</text>
<text x="292.9" y="128.4">D</text>
<text x="26.3" y="148.9">C</text>
<text x="103.7" y="148.9">C</text>
<text x="52.2" y="164.9">A</text>
</g>
<g font-size="6.2" fill="#720000">
<text x="408.2" y="33.9">A</text>
<text x="408.5" y="125.2">C</text>
</g>
<g font-size="5.7" fill="#720000">
<text x="408.5" y="78">B</text>
<text x="408.5" y="172.2">D</text>
<text x="408.5" y="219.1">E</text>
<text x="407.8" y="267.1">F</text>
</g>
<text font-size="5.6" x="245.6" y="239.4">TIE ROD</text>
<g font-size="4.9">
<text x="42.5" y="29.6" transform="rotate(-90 42.5 29.6)">Ø25.4</text>
<text x="139.6" y="38.6" transform="rotate(-2 139.6 38.6)">R6.35</text>
<text x="225.1" y="46.9" transform="rotate(-64 225.1 46.9)">R6.35</text>
<text x="78.3" y="53.2">256.24</text>
<text x="214.2" y="54.7" transform="rotate(-90 214.2 54.7)">Ø25.4</text>
<text x="320.5" y="61.5">120.21</text>
<text x="135.6" y="70.7" transform="rotate(-30 135.6 70.7)">Ø12.7</text>
<text x="80" y="73.8">238.3</text>
<text x="148.1" y="81.8" transform="rotate(-1 148.1 81.8)">Ø6</text>
<text x="156" y="108.1" transform="rotate(-90 156 108.1)">248.84</text>
<text x="126.5" y="122.5" transform="rotate(-90 126.5 122.5)">273.84</text>
<text x="372.4" y="120.6" transform="rotate(-90 372.4 120.6)">24.77</text>
<text x="236.7" y="143.9" transform="rotate(-180 236.7 143.9)">25.4</text>
<text x="322.8" y="144.1">67.83</text>
<text x="345.7" y="193.7" transform="rotate(-90 345.7 193.7)">.69</text>
<text x="169.6" y="199.9">194.73</text>
<text x="208.6" y="210.2" transform="rotate(-17 208.6 210.2)">R6.35</text>
<text x="332.8" y="220.8" transform="rotate(-90 332.8 220.8)">5.16</text>
</g>
<text font-size="4.4" fill="#720000" x="25.8" y="290.3">Disclaimer:</text>
<g font-size="4.2">
<text x="229.4" y="231.7">PROJECT:</text>
<text x="229.2" y="251.2">PROJECTION:</text>
<text x="291" y="251">WEIGHT:</text>
<text x="349.8" y="251.1">DRAWN BY:</text>
<text x="290.4" y="268">TOLERANCE:</text>
<text x="349.6" y="267.8">MATERIAL:</text>
<text x="314" y="275">±</text>
<text x="323" y="275">0.1</text>
</g>
<g font-size="3.5">
<text x="312.6" y="257.8">1.2 KG</text>
<text x="361.5" y="257.6">ANKIT KUMAR PATEL</text>
<text x="365" y="273.4">AISI 4130</text>
</g>
<g font-size="2.8">
<text x="305.5" y="284.2">SHEET 1 OF 1</text>
<text x="365.5" y="284">SCALE- 1:3</text>
</g>
</svg>
